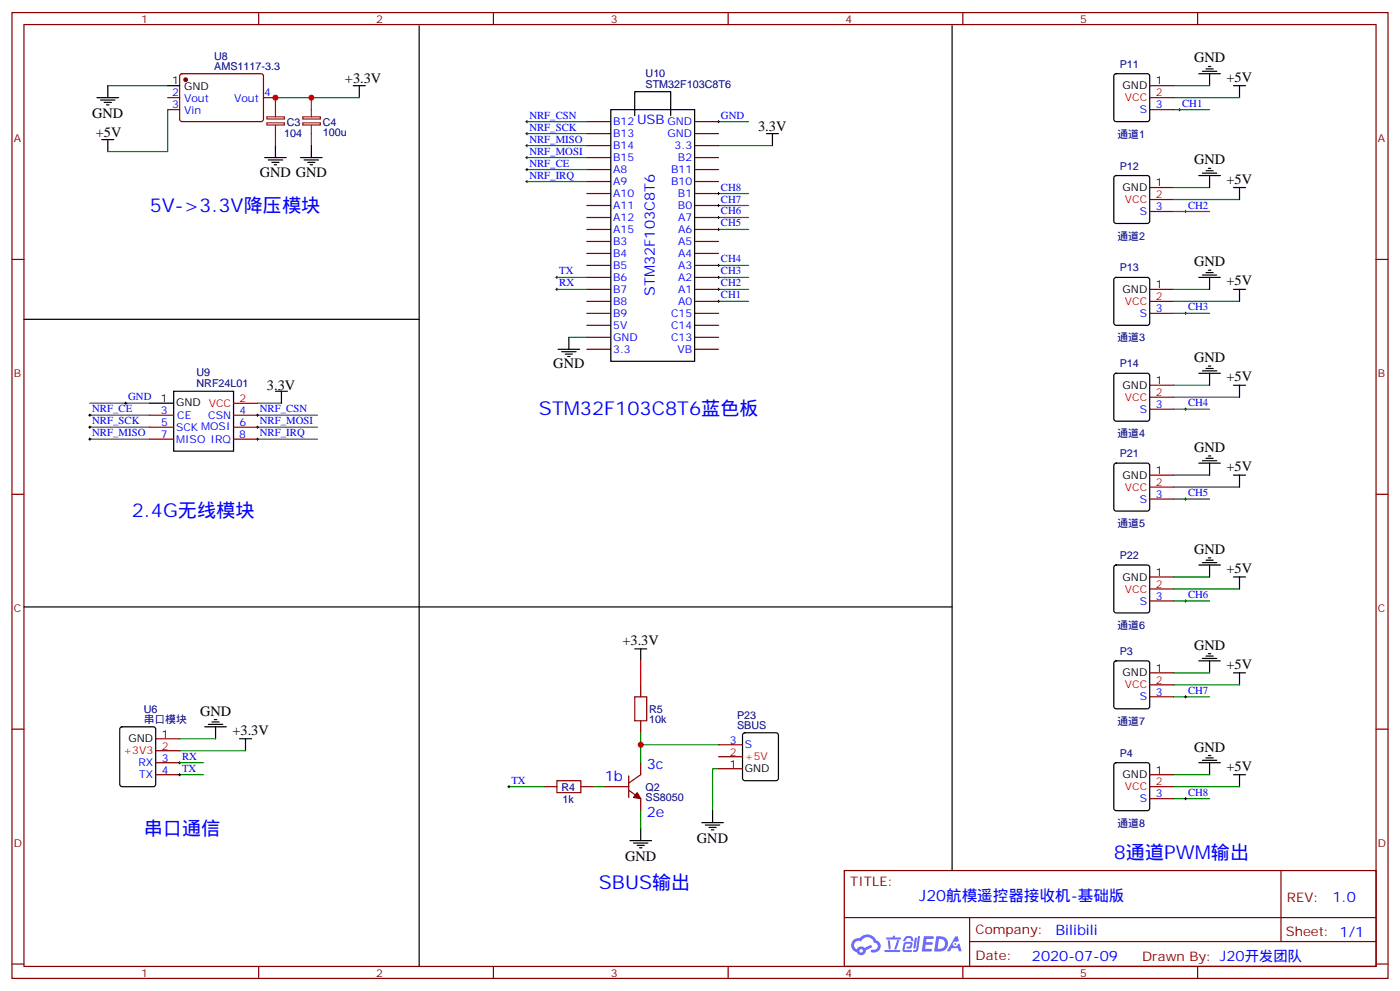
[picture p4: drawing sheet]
<svg xmlns="http://www.w3.org/2000/svg" width="412mm" height="292mm" viewBox="0 0 412 292" stroke-linecap="round" stroke-linejoin="round" font-family="sans-serif">
<g fill="none" stroke="#870000" stroke-width=".35">
<path d="M3.5 3.7h405.4v284.3h-405.4zM7.1 7.2h398.2v277.3h-398.2zM76.2 3.7v3.5M145.3 3.7v3.5M214.5 3.7v3.5M283.6 3.7v3.5M352.8 3.7v3.5M3.5 76.4h3.6M405.3 76.4h3.6M3.5 145.5h3.6M405.3 145.5h3.6M3.5 214.7h3.6"/>
<path d="M405.3 214.7h3.6M248.7 256.3h156.6v28.2h-156.6zM377.3 256.3v20.9M248.7 270.1h156.5M285.6 277.2h119.6M285.6 270.1v14.2M3.5 283.8h3.6M76.2 284.5v3.5M145.3 284.5v3.5M214.5 284.5v3.5M283.6 284.5v3.5M352.8 284.5v3.5"/>
<path d="M405.3 283.8h3.6"/>
</g>
<g fill="#5487ff">
<path d="M272.1 275.6h2.6l.3 .2-.1 .6h-2l-.1 1h1.6l.4 .4-.4 .3h-1.7l-.2 1.2 1.8 .1 .3 .3-.2 .4h-2.9z"/>
<path d="M281.4 275.7h.7l.4 1.3-.7 .3a.74 .74 0 0 0-1.1 .3 .74 .74 0 0 0 .5 1.1 .74 .74 0 0 0 .9-.7l.5-.3 .7 2.4h-.9l-.2-1h-1.9l-.5 1h-.9z"/>
<path d="M269.5 276.1h.6l-.4 2.9a.31 .31 0 0 1-.3 .3 .31 .31 0 0 1-.3-.3z"/>
<path d="M270.4 275.6h.6l-.5 4a.89 .89 0 0 1-.7 .7 .89 .89 0 0 1-.9-.3l1-.5z"/>
<path d="M266.8 275.8l.6-.2 1.2 .1 .5 1.3-.6 .1-.4-.9-1 .1a.95 .95 0 0 1-1 .8l-.1-.2z"/>
<path d="M266.4 277.5l1.8-.2a1.04 1.04 0 0 1 .6 1.1 1.04 1.04 0 0 1-.8 .9h-.7a.29 .29 0 0 1-.3-.4 .29 .29 0 0 1 .3-.2h.7l.2-.8h-1.4l-.4 1.7 1.9 .1a.29 .29 0 0 1 .3 .3 .29 .29 0 0 1-.3 .3h-2l-.4-.3 .2-2.1z"/>
<path d="M260.5 279.7h4.4a.3 .3 0 0 1 .3 .3 .3 .3 0 0 1-.3 .3h-4.3z"/>
<path d="M264.3 276.8h.6l-.5 1.6a1.02 1.02 0 0 1-.7 1.2l-.2-.3z"/>
<path d="M261.5 276.8h.6l.3 2.4-.3 .3-.3-.2z"/>
<path d="M261.1 276h1.9l.2-.5h.5l-.1 .5h1.5a.29 .29 0 0 1 .3 .3 .29 .29 0 0 1-.3 .3h-3.9z"/>
<path d="M275.8 275.6l-.6 4.5h1.4a2.27 2.27 0 0 0 2.7-2.3 2.27 2.27 0 0 0-2.7-2.2zM276.6 276.4a1.5 1.5 0 0 1 1.8 1.6 1.5 1.5 0 0 1-1.9 1.3h-.3z"/>
<path d="M251.4 276.8a2.09 2.09 0 0 0 1 3.5 1.37 1.37 0 0 0 1.5 .9 1.37 1.37 0 0 0 1.1-1.4l2-1-.5-.7-1.8 1a1.4 1.4 0 0 0-2.3 .4 1.32 1.32 0 0 1-.6-1.9 1.32 1.32 0 0 1 1.9-.4 2.02 2.02 0 0 1 2-1.3 2.02 2.02 0 0 1 1.8 1.6 1.09 1.09 0 0 1 1.1 1.4 1.09 1.09 0 0 1-1.6 .7 .41 .41 0 0 0-.5 .3 .41 .41 0 0 0 .4 .5 1.89 1.89 0 0 0 2.4-1.2 1.89 1.89 0 0 0-1.2-2.4 2.98 2.98 0 0 0-5-.6l-1 .1zM253.2 279.9a.52 .52 0 0 1 1 0 .52 .52 0 0 1-1 0z"/>
<circle cx="281.4" cy="277.9" r=".28"/>
</g>
<g fill="none" stroke="#008700" stroke-width=".35">
<path d="M31.7 25.2h17.7M49.4 32.3v12.3h-17.7M81.1 28.8h24.7M155.2 35.8h17.7M155.2 39.3h17.7M211.7 35.8h8.8M345.7 25.2h10.6M345.7 28.8h19.4M345.7 32.3h10.6M155.2 53.4h17.7M155.2 42.9h17.7M155.2 46.4h17.7"/>
<path d="M155.2 49.9h17.7M211.7 42.9h15.8M211.7 57h8.8M345.7 55.2h10.6M345.7 58.7h19.4M211.7 64h8.8M211.7 67.6h8.8M211.7 78.1h8.8M211.7 60.5h8.8M345.7 62.3h10.6M164 81.7h8.9M164 85.2h8.9"/>
<path d="M167.6 99.3h5.3M211.7 81.7h8.8M211.7 88.7h8.8M211.7 85.2h8.8M345.7 88.7h19.4M345.7 85.2h10.6M345.7 92.3h10.6M26.5 118.7h17.6M75.8 118.7h7.1M345.7 113.4h10.6M345.7 116.9h19.4M26.5 129.3h17.6"/>
<path d="M26.5 122.2h17.6M26.5 125.8h17.6M75.8 129.3h17.7M75.8 122.2h17.7M75.8 125.8h17.7M345.7 139.9h10.6M345.7 120.5h10.6M345.7 143.4h19.4M345.7 146.9h10.6M345.7 169.9h10.6M345.7 173.4h19.4M345.7 176.9h10.6"/>
<path d="M345.7 198.1h10.6M52.9 217.5h10.6M188.7 219.3h23M188.7 215.7v8.8M345.7 205.1h10.6M345.7 201.6h19.4M52.9 221h19.4M52.9 224.5h7.1M52.9 228.1h7.1M149.9 231.6h10.6M174.6 231.6h3.6M188.7 238.7v5.2"/>
<path d="M211.7 226.3h-1.8v12.4M345.7 228.1h10.6M345.7 235.1h10.6M345.7 231.6h19.4"/>
</g>
<g fill="none" stroke="#000" stroke-width=".29">
<path d="M154.9 35.8h.7M154.9 39.3h.7M155.2 35.5v.7M155.2 39v.7M211.3 35.8h.7M211.7 35.5v.7M347.1 32.3h.7M347.5 31.9v.7M154.9 53.4h.7M154.9 42.9h.7M154.9 46.4h.7M154.9 49.9h.7"/>
<path d="M155.2 42.5v.7M155.2 46v.7M155.2 49.6v.7M155.2 53.1v.7M211.3 57h.7M211.7 56.6v.7M211.3 64h.7M211.3 67.6h.7M211.3 78.1h.7M211.3 60.5h.7M211.7 60.1v.8M211.7 63.7v.7"/>
<path d="M211.7 67.2v.7M211.7 77.8v.7M348.9 62.3h.7M349.2 61.9v.7M163.7 85.2h.7M163.7 81.7h.7M164 81.3v.7M164 84.8v.7M211.3 85.2h.7M211.3 81.7h.7M211.3 88.7h.7M211.7 81.3v.7"/>
<path d="M211.7 84.8v.7M211.7 88.4v.7M348.9 92.3h.7M349.2 91.9v.7M36.7 118.7h.7M37 118.4v.7M26.1 129.3h.7M26.1 122.2h.7M26.1 125.8h.7M26.5 121.9v.7M26.5 125.4v.7M26.5 128.9v.7"/>
<path d="M75.5 129.3h.7M75.5 122.2h.7M75.5 125.8h.7M75.8 121.9v.7M75.8 125.4v.7M75.8 128.9v.7M348.9 120.5h.7M349.2 120.1v.7M348.9 146.9h.7M349.2 146.6v.7M348.9 176.9h.7M349.2 176.6v.7"/>
<path d="M348.9 205.1h.7M349.2 204.8v.7M52.6 224.5h.7M52.6 228.1h.7M52.9 224.2v.7M52.9 227.7v.7M149.6 231.6h.7M149.9 231.2v.8M348.9 235.1h.7M349.2 234.8v.7"/>
</g>
<g fill="none" stroke="#000" stroke-width=".35">
<path d="M123.5 7.6v276.9M280.5 7.6v248.7M356 19.6h.7M28.6 28.8h6.3M29.6 29.5h4.3M30.7 30.2h2.1M31.4 30.9h.7M31.7 25.2v3.6M49.4 25.2h3.5M104.1 25.2h3.5M105.8 25.2v3.6M179.9 32.3h24.7v74.1h-24.7z"/>
<path d="M187 34v-7h10.6v7M225.8 39.3h3.5M227.5 39.3v3.6M328.3 21.9l.5-.2h9.2l.5 .2 .2 .5v12.7l-.3 .5-.4 .2h-9.2l-.5-.2-.2-.5v-12.7zM353.1 21.7h6.4M354.2 21h4.2M355.2 20.3h2.2M356.3 21.7v3.5M363.4 25.2h3.5M365.1 25.2v3.6M30 41.1h3.5M31.7 41.1v3.5"/>
<path d="M78 46.4h6.3M79 47.1h4.3M80.1 47.8h2.1M80.8 48.5h.7M81.1 42.9v3.5M88.5 46.4h6.4M89.6 47.1h4.2M90.7 47.8h2.1M91.4 48.5h.7M91.7 42.9v3.5M328.3 51.9l.5-.2h9.2l.5 .2 .2 .5v12.7l-.3 .5-.4 .2h-9.2l-.5-.2-.2-.5v-12.7zM353.1 51.7h6.4"/>
<path d="M354.2 51h4.2M355.2 50.3h2.2M356 49.6h.7M356.3 51.7v3.5M363.4 55.2h3.5M365.1 55.2v3.5M356 79.6h.7M7.1 94h116.4M167.6 99.3v3.5M328.3 81.9l.5-.2h9.2l.5 .2 .2 .5v12.7l-.3 .5-.4 .2h-9.2l-.5-.3-.2-.4v-12.7zM353.1 81.7h6.4M354.2 81h4.2"/>
<path d="M355.2 80.3h2.2M356.3 81.7v3.5M363.4 85.2h3.5M365.1 85.2v3.5M44.1 118.7h7.1M51.2 115.2h17.6v17.6h-17.6zM81.1 115.2h3.6M82.9 115.2v3.5M164.4 102.8h6.3M165.5 103.5h4.2M166.5 104.2h2.1M167.2 105h.7"/>
<path d="M328.3 110.1l.5-.2h9.2l.5 .2 .2 .5v12.7l-.3 .5-.4 .2h-9.2l-.5-.2-.2-.5v-12.7zM353.1 109.9h6.4M354.2 109.2h4.2M355.2 108.5h2.2M356 107.8h.7M356.3 109.9v3.5M363.4 113.4h3.5M365.1 113.4v3.5M328.3 136.6l.5-.3h9.2l.5 .3 .2 .5v12.7l-.3 .5-.4 .2h-9.2l-.5-.3-.2-.4v-12.7zM353.1 136.3h6.4M354.2 135.6h4.2M355.2 134.9h2.2"/>
<path d="M356 134.2h.7M356.3 136.3v3.6M363.4 139.9h3.5M365.1 139.9v3.5M7.1 178.7h116.4M328.3 166.5l.5-.2h9.2l.5 .2 .2 .5v12.7l-.3 .5-.4 .2h-9.2l-.5-.2-.2-.5v-12.7zM353.1 166.3h6.4M354.2 165.6h4.2M355.2 164.9h2.2M356 164.2h.7M356.3 166.3v3.6M363.4 169.9h3.5"/>
<path d="M365.1 169.9v3.5M187 191h3.5M188.7 191v3.6M328.3 194.8l.5-.2h9.2l.5 .2 .2 .5v12.7l-.3 .5-.4 .2h-9.2l-.5-.3-.2-.4v-12.7zM353.1 194.6h6.4M354.2 193.9h4.2M355.2 193.1h2.2M356 192.4h.7M356.3 194.6v3.5M363.4 198.1h3.5M365.1 198.1v3.5M35.5 214.2l.5-.2h9.2l.6 .4 .1 16.5-.5 .6-9.4 .1-.7-.5v-16.4z"/>
<path d="M60.3 214h6.4M61.4 213.3h4.2M62.4 212.5h2.2M63.1 211.8h.8M63.5 214v3.5M70.6 217.5h3.5M72.3 217.5v3.5M219 215.9l.4-.2h9.2l.5 .2 .2 .5v12.7l-.2 .5-.5 .2h-9.2l-.5-.2-.2-.5v-12.7zM209.9 238.7v3.5M328.3 224.7l.5-.2h9.2l.5 .2 .2 .5v12.7l-.3 .5-.4 .3h-9.2l-.5-.3-.2-.5v-12.7zM353.1 224.5h6.4M354.2 223.8h4.2"/>
<path d="M355.2 223.1h2.2M356 222.4h.7M356.3 224.5v3.6M363.4 228.1h3.5M365.1 228.1v3.5M185.6 247.5h6.3M186.6 248.2h4.3M187.7 248.9h2.1M188.4 249.6h.7M188.7 243.9v3.6M206.7 242.2h6.4M207.8 242.9h4.2"/>
<path d="M208.8 243.6h2.2M209.5 244.3h.8"/>
</g>
<g fill="none" stroke="#870000" stroke-width=".35">
<path d="M49.4 28.8h3.5M49.4 32.3h3.5M53.2 21.9l.4-.2 23.6 .1 .4 .6-.1 13-.6 .4-23.6-.1-.4-.6v-12.7zM77.6 28.8h3.5M172.9 35.8h7M172.9 39.3h7M204.6 35.8h7.1M204.6 39.3h7.1M338.7 28.8h7M338.7 32.3h7M338.7 25.2h7M172.9 42.9h7"/>
<path d="M172.9 46.4h7M172.9 49.9h7M172.9 53.4h7M172.9 57h7M204.6 42.9h7.1M204.6 46.4h7.1M204.6 49.9h7.1M204.6 53.4h7.1M204.6 57h7.1M338.7 55.2h7M338.7 58.7h7M172.9 60.5h7"/>
<path d="M172.9 64h7M172.9 67.6h7M172.9 71.1h7M172.9 74.6h7M172.9 78.1h7M204.6 60.5h7.1M204.6 64h7.1M204.6 67.6h7.1M204.6 71.1h7.1M204.6 74.6h7.1M204.6 78.1h7.1M338.7 62.3h7"/>
<path d="M172.9 81.7h7M172.9 85.2h7M172.9 88.7h7M172.9 92.3h7M172.9 95.8h7M172.9 99.3h7M204.6 81.7h7.1M204.6 85.2h7.1M204.6 88.7h7.1M204.6 92.3h7.1M204.6 95.8h7.1M204.6 99.3h7.1"/>
<path d="M338.7 85.2h7M338.7 88.7h7M338.7 92.3h7M172.9 102.8h7M204.6 102.8h7.1M338.7 113.4h7M338.7 116.9h7M44.1 122.2h7.1M44.1 125.8h7.1M44.1 129.3h7.1M68.8 122.2h7M68.8 125.8h7"/>
<path d="M68.8 129.3h7M338.7 139.9h7M338.7 120.5h7M338.7 143.4h7M338.7 146.9h7M338.7 169.9h7M338.7 173.4h7M338.7 176.9h7M338.7 198.1h7M45.9 217.5h7M188.7 201.6v3.5M188.7 212.2v3.5"/>
<path d="M211.7 219.3h7M338.7 201.6h7M338.7 205.1h7M45.9 221h7M45.9 224.5h7M45.9 228.1h7M160.5 231.6h3.5M171.1 231.6h3.5M178.2 231.6h7M185.2 232.7l3.5 2.4v3.6M185.2 228.4v6.4M188.7 224.5v3.6l-3.5 2.4"/>
<path d="M211.7 226.3h7M211.7 222.8h7M338.7 228.1h7M338.7 231.6h7M338.7 235.1h7"/>
</g>
<path d="M78.6 36.2h5.2v.6h-5.2zM78.6 34.4h5.2v.6h-5.2zM81.1 28.8v5.6M81.1 36.9v6M89.2 36.2h5.2v.6h-5.2zM89.2 34.4h5.2v.6h-5.2zM91.7 28.8v5.6M91.7 36.9v6" fill="none" stroke="#8c2424" stroke-width=".35"/>
<g fill="#870000" stroke="#870000" stroke-width=".35">
<path d="M187.7 233.4l1 1.7-2.1-.3z"/>
<circle cx="54.7" cy="23.5" r=".53"/>
</g>
<path d="M68.8 118.7h7M188.7 194.6v7" fill="none" stroke="#f00" stroke-width=".35"/>
<path d="M187 205.1h3.5v7.1h-3.5zM164 229.8h7.1v3.6h-7.1z" fill="none" stroke="#a10000" stroke-width=".35"/>
<g fill="#c00">
<circle cx="188.7" cy="219.3" r=".88"/>
<circle cx="91.7" cy="28.8" r=".88"/>
<circle cx="81.1" cy="28.8" r=".88"/>
</g>
<path d="M123.5 178.7h157" fill="none" stroke="#000" stroke-width=".35"/>
<g font-size="5.6" fill="#00f">
<text x="44.1" y="62.3">5V-&gt;3.3V降压模块</text>
<text x="158.7" y="122.2">STM32F103C8T6蓝色板</text>
<text x="38.8" y="152.2">2.4G无线模块</text>
<text x="42.3" y="245.7">串口通信</text>
<text x="328.1" y="252.8">8通道PWM输出</text>
<text x="176.4" y="261.6">SBUS输出</text>
</g>
<text font-size="4.6" fill="#00f" x="270.8" y="265.3">J20航模遥控器接收机-基础版</text>
<g font-size="4.2">
<text x="351.7" y="18.4">GND</text>
<text x="101.6" y="24.5">+3.3V</text>
<text x="361.3" y="24">+5V</text>
<text x="27.2" y="34.9">GND</text>
<text x="28.2" y="40.4">+5V</text>
<text x="223.3" y="38.6">3.3V</text>
<text x="76.6" y="52">GND GND</text>
<text x="351.7" y="48.4">GND</text>
<text x="361.3" y="54">+5V</text>
<text x="351.7" y="78.4">GND</text>
<text x="361.3" y="84">+5V</text>
<text x="351.7" y="106.6">GND</text>
<text x="163" y="108.5">GND</text>
<text x="361.3" y="112.2">+5V</text>
<text x="78.6" y="114.8">3.3V</text>
<text x="351.7" y="133.1">GND</text>
<text x="361.3" y="138.7">+5V</text>
<text x="351.7" y="163">GND</text>
<text x="361.3" y="168.7">+5V</text>
<text x="183.3" y="190">+3.3V</text>
<text x="351.7" y="191.3">GND</text>
<text x="361.3" y="196.9">+5V</text>
<text x="58.9" y="210.7">GND</text>
<text x="68.5" y="216.3">+3.3V</text>
<text x="351.7" y="221.2">GND</text>
<text x="361.3" y="226.9">+5V</text>
<text x="205.3" y="248.1">GND</text>
<text x="184.1" y="253.4">GND</text>
</g>
<g font-size="4.2" fill="#00f">
<text x="192.9" y="87.1" transform="rotate(-90 192.9 87.1)">STM32F103C8T6</text>
<text x="190.5" y="226.3">3c</text>
<text x="178.2" y="229.8">1b</text>
<text x="190.5" y="240.4">2e</text>
<text x="392.5" y="265.6">1.0</text>
<text x="310.9" y="275.1">Bilibili</text>
<text x="304" y="282.9">2020-07-09</text>
</g>
<text font-size="3.9" fill="#00f" x="187.6" y="36.6">USB</text>
<g font-size="3.9" fill="#800">
<text x="250.5" y="260.9">TITLE:</text>
<text x="379.1" y="265.6">REV:</text>
<text x="287.4" y="275.1">Company:</text>
<text x="378.7" y="275.7">Sheet: 1/1</text>
<text x="287.4" y="282.8">Date:</text>
<text x="336.4" y="282.8">Drawn By: J20开发团队</text>
</g>
<g font-size="3.2" fill="#800">
<text x="41.6" y="6.7">1</text>
<text x="110.8" y="6.7">2</text>
<text x="179.9" y="6.7">3</text>
<text x="249.1" y="6.7">4</text>
<text x="318.2" y="6.7">5</text>
<text x="4.1" y="41.8">A</text>
<text x="405.9" y="41.8">A</text>
<text x="4.1" y="110.9">B</text>
<text x="405.9" y="110.9">B</text>
<text x="4.1" y="180.1">C</text>
<text x="405.9" y="180.1">C</text>
<text x="4.1" y="249.2">D</text>
<text x="405.9" y="249.2">D</text>
<text x="41.6" y="287.5">1</text>
<text x="110.8" y="287.5">2</text>
<text x="179.9" y="287.5">3</text>
<text x="249.1" y="287.5">4</text>
<text x="318.2" y="287.5">5</text>
</g>
<g font-size="3.2" fill="#000080">
<text x="63.1" y="17.6">U8</text>
<text x="63.1" y="20.6">AMS1117-3.3</text>
<text x="190.2" y="22.8">U10</text>
<text x="329.8" y="19.9">P11</text>
<text x="190.2" y="25.9">STM32F103C8T6</text>
<text x="83.7" y="40.4">104</text>
<text x="84.5" y="37">C3</text>
<text x="95.1" y="40.1">100u</text>
<text x="95.1" y="37">C4</text>
<text x="329.2" y="40.5">通道1</text>
<text x="329.8" y="49.9">P12</text>
<text x="329.2" y="70.5">通道2</text>
<text x="329.8" y="79.9">P13</text>
<text x="329.2" y="100.5">通道3</text>
<text x="57.9" y="110.8">U9</text>
<text x="329.8" y="108.1">P14</text>
<text x="57.9" y="114">NRF24L01</text>
<text x="329.2" y="128.7">通道4</text>
<text x="329.8" y="134.6">P21</text>
<text x="329.2" y="155.2">通道5</text>
<text x="329.8" y="164.6">P22</text>
<text x="329.2" y="185.2">通道6</text>
<text x="329.8" y="192.8">P3</text>
<text x="42.3" y="209.8">U6</text>
<text x="191.2" y="209.9">R5</text>
<text x="42.3" y="212.8">串口模块</text>
<text x="191.2" y="213">10k</text>
<text x="217.1" y="214.7">SBUS</text>
<text x="217.1" y="211.6">P23</text>
<text x="329.2" y="213.4">通道7</text>
<text x="329.8" y="222.8">P4</text>
<text x="165.4" y="232.9">R4</text>
<text x="190.2" y="232.9">Q2</text>
<text x="165.7" y="236.3">1k</text>
<text x="190.1" y="235.9">SS8050</text>
<text x="329.2" y="243.4">通道8</text>
</g>
<g font-size="3.2">
<text x="50.7" y="24.9">1</text>
<text x="54.2" y="26.6">GND</text>
<text x="330.7" y="26.3">GND</text>
<text x="340.4" y="24.9">1</text>
<text x="330.7" y="56.3">GND</text>
<text x="340.4" y="54.9">1</text>
<text x="330.7" y="86.3">GND</text>
<text x="340.4" y="84.8">1</text>
<text x="340.4" y="113.1">1</text>
<text x="47.4" y="118.4">1</text>
<text x="51.9" y="119.7">GND</text>
<text x="330.7" y="114.5">GND</text>
<text x="330.7" y="140.9">GND</text>
<text x="340.4" y="139.5">1</text>
<text x="330.7" y="170.9">GND</text>
<text x="340.4" y="169.5">1</text>
<text x="340.4" y="197.7">1</text>
<text x="330.7" y="199.1">GND</text>
<text x="37.9" y="218.5">GND</text>
<text x="47.6" y="217.1">1</text>
<text x="214.9" y="226">1</text>
<text x="219.4" y="227.4">GND</text>
<text x="340.4" y="227.7">1</text>
<text x="330.7" y="229.1">GND</text>
</g>
<g font-size="3.2" fill="#00f">
<text x="50.7" y="28.4">2</text>
<text x="77.8" y="28.4">4</text>
<text x="50.7" y="31.9">3</text>
<text x="54.2" y="30.2">Vout</text>
<text x="54.2" y="33.7">Vin</text>
<text x="69" y="30.2">Vout</text>
<text x="155.9" y="34.9">NRF_CSN</text>
<text x="212.4" y="34.9">GND</text>
<text x="335.8" y="33.3">S</text>
<text x="340.4" y="31.9">3</text>
<text x="348.2" y="31.4">CH1</text>
<text x="155.9" y="38.5">NRF_SCK</text>
<text x="155.9" y="42">NRF_MISO</text>
<text x="180.6" y="40.4">B13</text>
<text x="180.6" y="36.9">B12</text>
<text x="196.6" y="36.9">GND</text>
<text x="196.6" y="40.4">GND</text>
<text x="155.9" y="45.5">NRF_MOSI</text>
<text x="180.6" y="47.4">B15</text>
<text x="180.6" y="43.9">B14</text>
<text x="198.7" y="43.9">3.3</text>
<text x="199.7" y="47.4">B2</text>
<text x="155.9" y="52.6">NRF_IRQ</text>
<text x="155.9" y="49">NRF_CE</text>
<text x="180.6" y="51">A8</text>
<text x="197.7" y="51">B11</text>
<text x="180.6" y="58">A10</text>
<text x="180.6" y="54.5">A9</text>
<text x="197.7" y="54.5">B10</text>
<text x="199.7" y="58">B1</text>
<text x="212.4" y="59.6">CH7</text>
<text x="212.4" y="56.1">CH8</text>
<text x="180.6" y="65.1">A12</text>
<text x="180.6" y="61.6">A11</text>
<text x="199.7" y="61.6">B0</text>
<text x="199.7" y="65.1">A7</text>
<text x="212.4" y="63.1">CH6</text>
<text x="335.8" y="63.3">S</text>
<text x="340.4" y="61.9">3</text>
<text x="350" y="61.4">CH2</text>
<text x="180.6" y="68.6">A15</text>
<text x="199.7" y="68.6">A6</text>
<text x="212.4" y="66.7">CH5</text>
<text x="180.6" y="75.7">B4</text>
<text x="180.6" y="72.1">B3</text>
<text x="199.7" y="72.1">A5</text>
<text x="199.7" y="75.7">A4</text>
<text x="212.4" y="77.3">CH4</text>
<text x="164.7" y="80.8">TX</text>
<text x="180.6" y="82.7">B6</text>
<text x="180.6" y="79.2">B5</text>
<text x="199.7" y="79.2">A3</text>
<text x="199.7" y="82.7">A2</text>
<text x="212.4" y="80.8">CH3</text>
<text x="164.7" y="84.3">RX</text>
<text x="180.6" y="89.8">B8</text>
<text x="180.6" y="86.3">B7</text>
<text x="199.7" y="86.3">A1</text>
<text x="199.7" y="89.8">A0</text>
<text x="212.4" y="84.3">CH2</text>
<text x="212.4" y="87.8">CH1</text>
<text x="180.6" y="93.3">B9</text>
<text x="197.7" y="93.3">C15</text>
<text x="335.8" y="93.3">S</text>
<text x="340.4" y="91.9">3</text>
<text x="350" y="91.4">CH3</text>
<text x="180.6" y="100.4">GND</text>
<text x="180.6" y="96.8">5V</text>
<text x="197.7" y="96.8">C14</text>
<text x="197.7" y="100.4">C13</text>
<text x="180.6" y="103.9">3.3</text>
<text x="199.6" y="103.9">VB</text>
<text x="37.7" y="117.8">GND</text>
<text x="350" y="119.6">CH4</text>
<text x="27.2" y="121.4">NRF_CE</text>
<text x="27.2" y="124.9">NRF_SCK</text>
<text x="47.4" y="121.9">3</text>
<text x="47.5" y="125.4">5</text>
<text x="52.2" y="123.3">CE</text>
<text x="61.3" y="123.3">CSN</text>
<text x="70.6" y="122">4</text>
<text x="70.6" y="125.5">6</text>
<text x="76.6" y="121.4">NRF_CSN</text>
<text x="76.6" y="124.9">NRF_MOSI</text>
<text x="335.8" y="121.5">S</text>
<text x="340.4" y="120.1">3</text>
<text x="27.2" y="128.4">NRF_MISO</text>
<text x="47.4" y="128.9">7</text>
<text x="51.9" y="126.8">SCK MOSI</text>
<text x="51.9" y="130.4">MISO IRQ</text>
<text x="70.4" y="128.8">8</text>
<text x="76.6" y="128.4">NRF_IRQ</text>
<text x="335.8" y="148">S</text>
<text x="340.4" y="146.6">3</text>
<text x="350" y="146">CH5</text>
<text x="335.8" y="178">S</text>
<text x="340.4" y="176.6">3</text>
<text x="350" y="176">CH6</text>
<text x="335.8" y="206.2">S</text>
<text x="340.4" y="204.8">3</text>
<text x="350" y="204.3">CH7</text>
<text x="214.9" y="218.9">3</text>
<text x="219.4" y="220.3">S</text>
<text x="40.8" y="225.6">RX</text>
<text x="47.6" y="224.2">3</text>
<text x="47.6" y="227.7">4</text>
<text x="53.6" y="223.7">RX</text>
<text x="53.6" y="227.2">TX</text>
<text x="41" y="229.1">TX</text>
<text x="150.6" y="230.7">TX</text>
<text x="335.8" y="236.2">S</text>
<text x="340.4" y="234.8">3</text>
<text x="350" y="234.2">CH8</text>
</g>
<g font-size="3.2" fill="#f00">
<text x="331.4" y="29.8">VCC</text>
<text x="340.4" y="28.4">2</text>
<text x="331.4" y="59.8">VCC</text>
<text x="340.4" y="58.4">2</text>
<text x="331.4" y="89.8">VCC</text>
<text x="340.4" y="88.4">2</text>
<text x="61.5" y="119.9">VCC</text>
<text x="70.6" y="118.4">2</text>
<text x="331.4" y="118">VCC</text>
<text x="340.4" y="116.6">2</text>
<text x="340.4" y="143.1">2</text>
<text x="331.4" y="144.5">VCC</text>
<text x="340.4" y="173">2</text>
<text x="331.4" y="174.4">VCC</text>
<text x="331.4" y="202.7">VCC</text>
<text x="340.4" y="201.3">2</text>
<text x="47.6" y="220.7">2</text>
<text x="36.4" y="222.1">+3V3</text>
<text x="214.9" y="222.4">2</text>
<text x="219.4" y="223.8">+5V</text>
<text x="331.4" y="232.7">VCC</text>
<text x="340.4" y="231.2">2</text>
</g>
</svg>
